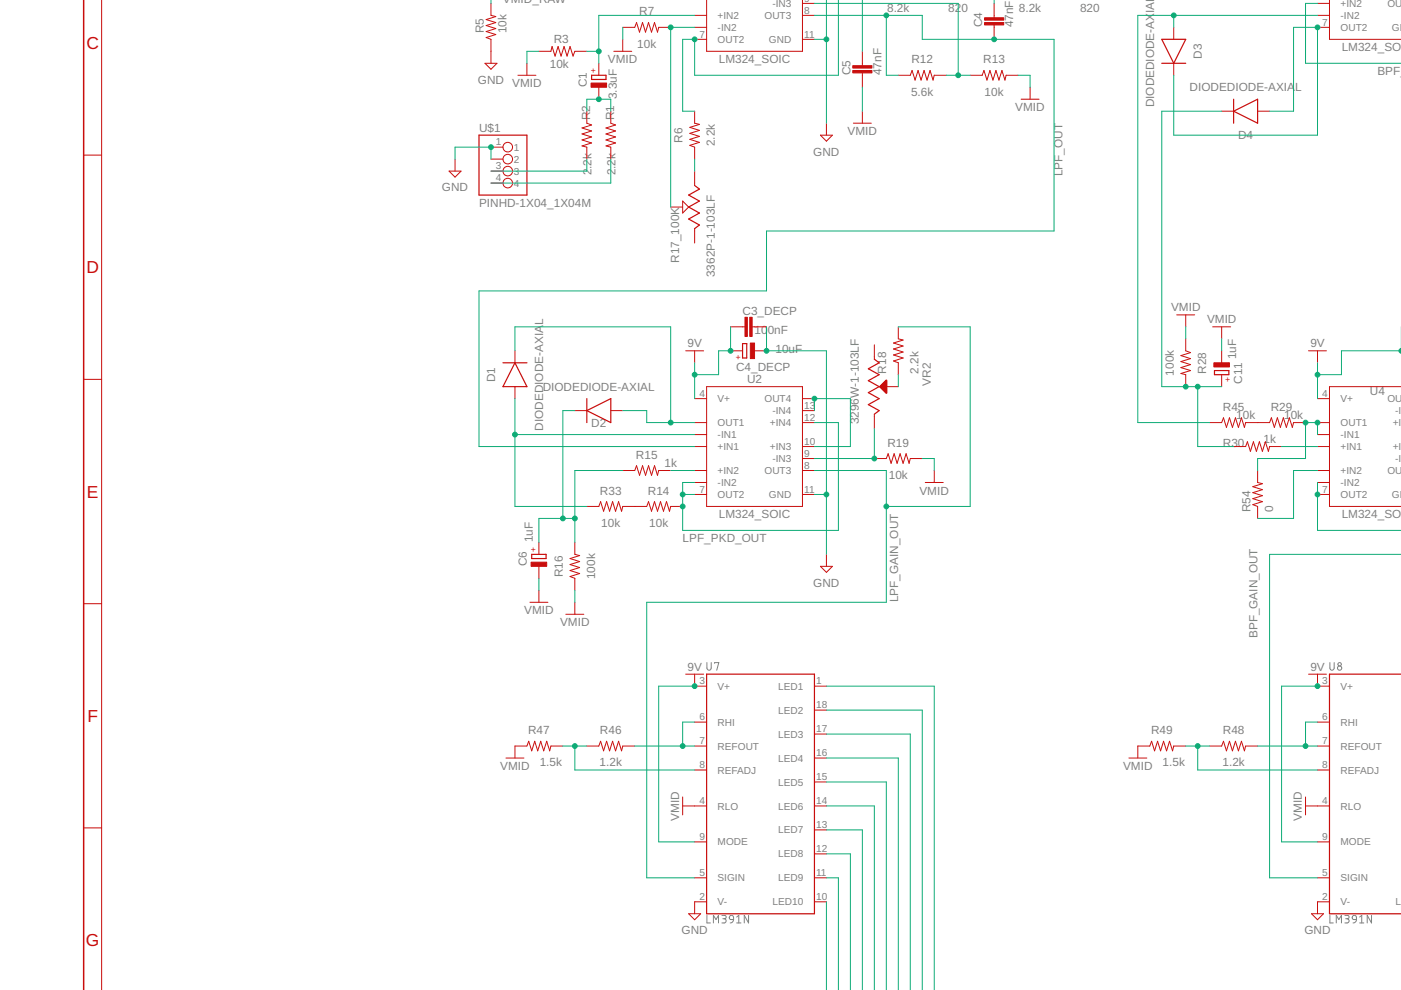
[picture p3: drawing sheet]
<svg xmlns="http://www.w3.org/2000/svg" width="297mm" height="210mm" viewBox="0 0 297 210" stroke-linecap="round" stroke-linejoin="round" font-family="sans-serif">
<g fill="none" stroke="#808080" stroke-width=".21">
<path d="M149.9 140.5v1.1a.46 .46 0 0 0 .4 .5 .46 .46 0 0 0 .5-.5v-1.1M151.5 140.7v-.2h.9l-.4 1.6M282 140.5v1.1a.46 .46 0 0 0 .4 .5 .46 .46 0 0 0 .5-.5v-1.1M149.9 194.1v1.6h.7M151.3 195.7v-1.6l.5 .9 .5-.9v1.6M153.1 194.1h.5a.36 .36 0 0 1 .4 .3 .36 .36 0 0 1-.4 .4h-.4M153.5 194.8a.44 .44 0 0 1 .5 .4 .44 .44 0 0 1-.5 .5h-.4M154.8 194.2l.3-.1 .3 .1 .1 .8-.8-.1-.1-.4zM155.5 195l-.3 .6-.4 .1M156.2 195.7h.9M156.2 194.4l.4-.3v1.6M158.7 194.1v1.6l-.9-1.6v1.6"/>
<path d="M282 194.1v1.6h.7M283.3 195.7v-1.6l.6 .9 .5-.9v1.6M285.1 194.1h.6a.36 .36 0 0 1 .3 .3 .36 .36 0 0 1-.3 .4h-.4M285.6 194.8a.44 .44 0 0 1 .4 .4 .44 .44 0 0 1-.4 .5h-.5M286.8 194.2l.3-.1 .4 .1 .1 .8-.8-.1-.1-.4zM287.6 195l-.3 .6-.4 .1M288.3 195.7h.9M288.3 194.4l.4-.3v1.6M290.8 194.1v1.6l-.9-1.6v1.6"/>
<circle cx="284" cy="140.8" r=".37"/>
<circle cx="284" cy="141.7" r=".45"/>
</g>
<g fill="none" stroke="#c90d0c" stroke-width=".21">
<path d="M21.5 0v209.9M170.1 -.1v11h-20.3v-11M281.9 -.1v8.4h15.2M102.8 13.4h2.6l-1.3 1.3zM104.1 .7v2.6l1 .2-2 .6 2 .7-2 .6 2 .7-2 .6 2 .6-2 .7 1 .3v5.1M109.8 16h3.8M111.7 13.4v2.6M114.3 10.9h2.5l.3-1 .6 2 .6-2 .7 2 .6-2 .6 2 .7-2 .6 2 .4-1h2.5M127 13.4v2.6M127 18.5v2.5M130.1 10.9h3.8M132 5.8h2.6l.4-1 .6 2 .6-2 .7 2 .6-2 .6 2 .7-2 .6 2 .3-1h2.5"/>
<path d="M132 8.3v2.6M147.3 5.8h2.5M147.3 8.3h2.5M147.3 3.3h2.5M170.1 .7h2.6M170.1 8.3h2.6M170.1 3.3h2.6M182.8 10.9v3M182.8 15.5v3M190.5 16h2.5l.4-1.1 .6 2.1 .6-2.1 .7 2.1 .6-2.1 .7 2.1 .6-2.1 .6 2.1 .3-1h2.5M205.7 16h2.5l.4-1.1 .7 2.1 .6-2.1 .6 2.1 .7-2.1 .6 2.1 .6-2.1 .7 2.1 .2-1h2.6M210.8 .7v3.1"/>
<path d="M210.8 5.3v3M218.4 18.5v2.5M248.9 5.8v2.5M248.9 13.4v2.6M279.3 .7h2.6M279.3 5.8h2.6M279.3 3.3h2.6M17.7 32.9h3.8M95.2 36.3h2.5l-1.2 1.2zM96.5 33.7v2.6M104.1 31.2h2.5M104.1 33.7h2.5"/>
<path d="M104.1 36.3h2.5M104.1 38.8h2.5M124.4 23.6v2.5l1 .4-2 .6 2 .7-2 .6 2 .6-2 .7 2 .6-2 .6 1 .3v2.5M129.5 23.6v2.5l1 .4-2 .6 2 .7-2 .6 2 .6-2 .7 2 .6-2 .6 1 .3v2.5M147.3 23.6v2.5l1 .3-2 .6 2 .6-2 .7 2 .6-2 .6 2 .7-2 .6 1 .4v2.5M147.3 36.3v3M173.9 28.7h2.6l-1.3 1.2zM175.2 26.1v2.6M180.9 26.1h3.8M182.8 23.6v2.5M216.5 21h3.8M259 23.6h2.6"/>
<path d="M266.6 23.6h2.6M142.2 43.9h2.5M144.7 42.6l1.3 1.3-1.3 1.3zM147.3 48.5v3M109.2 74.4v2.5M145.4 74.4h3.8M147.3 74.4v2.5M154.9 74.4h2.5M154.9 69.3h3M159.5 69.3h3M160 74.4h2.5M185.4 73.1v3.1"/>
<path d="M190.5 69.3v2.5l1 .3-2.1 .6 2.1 .7-2.1 .6 2.1 .6-2.1 .7 2.1 .6-2.1 .6 1.1 .4v2.5M249.5 66.8h3.8M251.4 71.8v2.6l1 .4-2 .6 2 .6-2 .7 2 .6-2 .6 2 .7-2 .6 1 .2v2.6M251.4 66.8v2.5M257.1 69.3h3.8M259 69.3v2.5M259 74.4v2.5M259 79.4v2.6M277.4 74.4h3.8M279.3 74.4v2.5M17.7 80.4h3.8M109.2 82v2.5"/>
<path d="M121.9 87.1h2.5M129.5 87.1h2.5M132 99.8h2.6l.4-1.1 .6 2.1 .6-2.1 .7 2.1 .6-2.1 .6 2.1 .7-2.1 .6 2.1 .3-1h2.5M147.3 89.6h2.5M147.3 92.1h2.5M147.3 84.5h2.5M147.3 94.7h2.5M147.3 99.8h2.5M149.8 82h20.3v25.4h-20.3zM170.1 97.2h2.6M170.1 89.6h2.6M170.1 84.5h2.6"/>
<path d="M170.1 94.7h2.6M170.1 87.1h2.6M170.1 99.8h2.6M185.4 97.2h2.5l.4-1 .6 2 .7-2 .6 2 .6-2 .7 2 .6-2 .6 2 .3-1h2.5M185.4 87.8v3.1M187.9 82h2.6M198.1 99.8v2.5M256.5 89.6h2.5l.4-1 .6 2 .7-2 .6 2 .6-2 .7 2 .6-2 .6 2 .3-1h5.1l.4-1 .6 2 .6-2 .7 2 .6-2 .6 2 .7-2 .6 2 .3-1h2.5M261.6 94.7h2.5l.4-1 .6 2 .6-2 .7 2 .6-2 .7 2 .6-2 .6 2 .3-1h2.5M266.6 99.8v2.5l1.1 .3-2.1 .6 2.1 .6-2.1 .7 2.1 .6-2.1 .6 2.1 .7-2.1 .6 1 .4v2.5M279.3 89.6h2.6M279.3 92.1h2.6"/>
<path d="M279.3 84.5h2.6M279.3 94.7h2.6M279.3 99.8h2.6M297.1 82h-15.2v25.4h15.2M114.3 115v2.5M121.9 115v2.5l1 .3-2 .6 2 .7-2 .6 2 .6-2 .7 2 .6-2 .6 1 .4v2.6M124.4 107.4h2.6l.3-1 .7 2 .6-2 .6 2 .7-2 .6 2 .6-2 .7 2 .2-1h5.1l.4-1 .6 2 .7-2 .6 2 .6-2 .7 2 .6-2 .6 2 .3-1h2.5M147.3 102.3h2.5M147.3 104.8h2.5M170.1 104.8h2.6M175.2 117.5v2.6M196.2 102.3h3.8"/>
<path d="M279.3 102.3h2.6M279.3 104.8h2.6M17.7 128h3.8M112.4 127.7h3.8M114.3 120.1v2.5M114.3 125.2v2.5M120 130.2h3.8M121.9 127.7v2.5M173.9 120.1h2.6l-1.3 1.2zM119.3 158.2h-2.5l-.3 1-.6-2-.6 2-.7-2-.6 2-.6-2-.7 2-.6-2-.4 1h-2.5v2.5M124.4 158.2h2.6l.3-1 .7 2 .6-2 .6 2 .7-2 .6 2 .6-2 .7 2 .2-1h2.6M145.4 142.9h3.8"/>
<path d="M147.3 142.9v2.6h2.5M147.3 158.2h2.5M147.3 153.1h2.5M172.7 145.5h2.5M172.7 150.6h2.5M172.7 155.6h2.5M251.4 158.2h-2.5l-.3 1-.6-2-.7 2-.6-2-.6 2-.7-2-.6 2-.6-2-.4 1h-2.6v2.5M256.5 158.2h2.5l.4-1 .6 2 .7-2 .6 2 .6-2 .7 2 .6-2 .6 2 .3-1h2.5M277.4 142.9h3.8M279.3 142.9v2.6h2.6M279.3 158.2h2.6M279.3 153.1h2.6"/>
<path d="M17.7 175.5h3.8M107.3 160.7h3.8M144.7 170.9h5.1M144.7 169v3.8M147.3 178.5h2.5M147.3 163.3h2.5M172.7 160.7h2.5M172.7 165.8h2.5M172.7 170.9h2.5M172.7 176h2.5M239.3 160.7h3.8M276.8 170.9h5.1"/>
<path d="M276.8 169v3.8M279.3 178.5h2.6M279.3 163.3h2.6M146 193.7h2.5l-1.2 1.3zM147.3 186.1h2.5M149.8 191.2h-2.5v2.5M172.7 181h2.5M172.7 186.1h2.5M172.7 191.2h2.5M278.1 193.7h2.5l-1.3 1.3zM279.3 186.1h2.6M281.9 191.2h-2.6v2.5"/>
<circle cx="107.7" cy="36.3" r="1.02"/>
<circle cx="107.7" cy="31.2" r="1.02"/>
<circle cx="107.7" cy="33.7" r="1.02"/>
<circle cx="107.7" cy="38.8" r="1.02"/>
</g>
<g fill="none" stroke="#c90d0c" stroke-width=".25">
<path d="M125.4 16h3.1v.8h-3.1zM246.3 8.3h5.1l-2.5 5.1zM246.3 13.4h5.1M101.6 28.7h10.1v12.7h-10.1zM147.3 39.3l1 .8-2.3 1.3 2.3 1.2-2.3 1.3 2.3 1.3-2.3 1.2 2.3 1.3-1 .8M261.6 23.6l5-2.6v5.1zM261.6 21v5.1M106.6 76.9h5.1M109.2 76.9l2.5 5.1h-5.1zM157.4 72.9h.9v3h-.9zM185.4 76.2l1 .7-2.3 1.3 2.3 1.2-2.3 1.3 2.3 1.3-2.3 1.2 2.3 1.3-2.3 1.3 2.3 1.3-1 .7M257.5 78.6h3v.8h-3z"/>
<path d="M124.4 87.1l5.1-2.6v5.1zM124.4 84.5v5.1M186.6 82l1.3-1.3v2.5zM112.7 117.5h3.1v.9h-3.1zM149.8 142.9h22.9v50.8h-22.9zM297.1 142.9h-15.2v50.8h15.2"/>
</g>
<g fill="#c90d0c" stroke="#c90d0c" stroke-width=".21">
<path d="M125.3 17.6h3.3v.9h-3.3z"/>
<path d="M208.7 4.8h4.1v.5h-4.1z"/>
<path d="M208.7 3.8h4.1v.5h-4.1z"/>
<path d="M180.8 14.9h4.1v.6h-4.1z"/>
<path d="M180.8 13.9h4.1v.5h-4.1z"/>
<path d="M157.9 67.3h.6v4h-.6z"/>
<path d="M159 67.3h.5v4h-.5z"/>
<path d="M159.1 72.7h.9v3.3h-.9z"/>
<path d="M112.6 119.2h3.3v.9h-3.3z"/>
<path d="M257.4 76.9h3.3v.9h-3.3z"/>
</g>
<path d="M186.5 82l1.4-1.4h.1v2.7l-.1 .1z" fill-rule="evenodd" fill="#c90d0c" stroke="#c90d0c" stroke-width=".21"/>
<path d="M17.7 0v209.9" fill="none" stroke="#c90d0c" stroke-width=".32"/>
<g fill="none" stroke="#0dab76" stroke-width=".21">
<path d="M104.1 -.1v.8M175.2 -.1v26.2M177.8 -.1v16.1h-30.5v-7.7h-2.6v15.3h2.6M182.8 -.1v11M210.8 -.1v.8M114.3 10.9h-2.6v2.5M124.4 10.9h2.6M132 5.8v2.5M147.3 3.3h-20.3v10.1M147.3 5.8h-5.1v38.1M172.7 8.3h2.5M172.7 3.3h22.8v5h28v40.7h-61v12.7h-60.9v33h45.7"/>
<path d="M172.7 .7h30.5v15.3M182.8 18.5v5.1M187.9 3.3v12.7h2.6M200.6 16h5.1M215.9 16h2.5v2.5M248.9 16v12.7h30.4v-22.9h-5v17.8h-5.1M248.9 3.3v2.5M279.3 3.3h-38.1v86.3h15.3M279.3 .7h-2.5v12.7h20.3M96.5 33.7v-2.5h7.6v2.5M124.4 23.6v-2.6h5.1v2.6M124.4 33.7v2.6h-20.3"/>
<path d="M129.5 33.7v5.1h-25.4M147.3 33.7v2.6M259 23.6h-12.7v58.4h12.7M109.2 74.4v-5.1h33v20.3M147.3 76.9v7.6M154.9 69.3v5.1h-2.5v5h-5.1M162.5 69.3v5.1h12.7v43.1M190.5 69.3h15.2v38.1h-17.8M190.5 79.4v2.6M251.4 69.3v2.5M259 71.8v2.6M279.3 76.9v7.6"/>
<path d="M297.1 74.4h-12.7v5h-5.1M109.2 84.5v22.9h15.2M109.2 92.1h38.1M121.9 87.1h-2.6v22.8M132 99.8h-10.1v15.2M132 87.1h5.1v2.5h10.2M142.2 99.8h5.1M172.7 89.6h5.1v22.9h-33.1v-10.2h2.6M172.7 99.8h15.2v27.9h-50.8v58.4h10.2M172.7 87.1v-2.6h7.6v10.2h-7.6M185.4 90.9v6.3h-12.7M195.5 97.2h2.6v2.6"/>
<path d="M253.9 82v12.7h7.7M271.7 94.7h7.6M279.3 92.1v-2.5h-2.5v7.6h-10.2v2.6M279.3 99.8h-5v10.1h-7.7M121.9 109.9h-7.6v5.1M144.7 104.8h2.6M172.7 104.8h2.5M279.3 102.3v10.2h17.8M297.1 117.5h-27.9v68.6h10.1M114.3 122.6v2.6M121.9 125.2v2.5M119.3 158.2h5.1"/>
<path d="M121.9 158.2v5.1h25.4M134.6 158.2h12.7M147.3 145.5h-7.6v33h7.6M147.3 153.1h-2.6v5.1M175.2 145.5h22.9v64.4M175.2 150.6h20.3v59.3M175.2 155.6h17.8v54.3M251.4 158.2h5.1M253.9 158.2v5.1h25.4M266.6 158.2h12.7M279.3 145.5h-7.6v33h7.6M279.3 153.1h-2.5v5.1"/>
<path d="M175.2 176h7.6v33.9M175.2 165.8h12.7v44.1M175.2 170.9h10.2v39M175.2 160.7h15.3v49.2M175.2 191.2v18.7M175.2 186.1h2.6v23.8M175.2 181h5.1v28.9"/>
</g>
<g fill="#0dab76" stroke="#0dab76" stroke-width=".21">
<path d="M296.9 73.9h.2v1a.51 .51 0 0 1-.5-.4 .51 .51 0 0 1 .3-.6z" fill-rule="evenodd"/>
<circle cx="175.2" cy="8.3" r=".51"/>
<circle cx="175.2" cy="104.8" r=".51"/>
<circle cx="162.5" cy="74.4" r=".51"/>
<circle cx="104.1" cy="31.2" r=".51"/>
<circle cx="127" cy="21" r=".51"/>
<circle cx="147.3" cy="79.4" r=".51"/>
<circle cx="154.9" cy="74.4" r=".51"/>
<circle cx="279.3" cy="79.4" r=".51"/>
<circle cx="279.3" cy="145.5" r=".51"/>
<circle cx="147.3" cy="145.5" r=".51"/>
<circle cx="127" cy="10.9" r=".51"/>
<circle cx="142.2" cy="5.8" r=".51"/>
<circle cx="147.3" cy="8.3" r=".51"/>
<circle cx="210.8" cy="8.3" r=".51"/>
<circle cx="187.9" cy="3.3" r=".51"/>
<circle cx="203.2" cy="16" r=".51"/>
<circle cx="142.2" cy="89.6" r=".51"/>
<circle cx="109.2" cy="92.1" r=".51"/>
<circle cx="119.3" cy="109.9" r=".51"/>
<circle cx="121.9" cy="109.9" r=".51"/>
<circle cx="187.9" cy="107.4" r=".51"/>
<circle cx="248.9" cy="3.3" r=".51"/>
<circle cx="279.3" cy="5.8" r=".51"/>
<circle cx="251.4" cy="82" r=".51"/>
<circle cx="253.9" cy="82" r=".51"/>
<circle cx="279.3" cy="89.6" r=".51"/>
<circle cx="276.8" cy="89.6" r=".51"/>
<circle cx="279.3" cy="104.8" r=".51"/>
<circle cx="144.7" cy="158.2" r=".51"/>
<circle cx="121.9" cy="158.2" r=".51"/>
<circle cx="276.8" cy="158.2" r=".51"/>
<circle cx="253.9" cy="158.2" r=".51"/>
<circle cx="144.7" cy="107.4" r=".51"/>
<circle cx="144.7" cy="104.8" r=".51"/>
<circle cx="172.7" cy="84.5" r=".51"/>
<circle cx="185.4" cy="97.2" r=".51"/>
</g>
<g font-size="3.7" fill="#c90d0c">
<text x="18.3" y="10.4">C</text>
<text x="18.3" y="58">D</text>
<text x="18.4" y="105.5">E</text>
<text x="18.5" y="153.1">F</text>
<text x="18.2" y="200.6">G</text>
</g>
<g font-size="2.5" fill="#808080">
<text x="106.6" y=".7">VMID_RAW</text>
<text x="135.5" y="3.3">R7</text>
<text x="188.1" y="2.5">8.2k</text>
<text x="201.1" y="2.5">82</text>
<text x="203.8" y="2.5">0</text>
<text x="208.2" y="5.8" transform="rotate(-90 208.2 5.8)">C4</text>
<text x="214.8" y="5.8" transform="rotate(-90 214.8 5.8)">47nF</text>
<text x="216" y="2.5">8.2k</text>
<text x="229" y="2.5">820</text>
<text x="244.7" y="2.8" transform="rotate(-90 244.7 2.8)">IAL</text>
<text x="102.6" y="7.1" transform="rotate(-90 102.6 7.1)">R5</text>
<text x="107.4" y="7.1" transform="rotate(-90 107.4 7.1)">10k</text>
<text x="117.4" y="9.1">R3</text>
<text x="135.1" y="10.1">10k</text>
<text x="284.5" y="10.9">LM324_SOIC</text>
<text x="101.3" y="17.7">GND</text>
<text x="116.6" y="14.4">10k</text>
<text x="128.9" y="13.4">VMID</text>
<text x="152.4" y="13.4">LM324_SOIC</text>
<text x="180.3" y="16" transform="rotate(-90 180.3 16)">C5</text>
<text x="186.9" y="16" transform="rotate(-90 186.9 16)">47nF</text>
<text x="193.2" y="13.4">R12</text>
<text x="208.5" y="13.4">R13</text>
<text x="254.8" y="12.5" transform="rotate(-90 254.8 12.5)">D3</text>
<text x="292" y="16">BPF_</text>
<text x="108.6" y="18.5">VMID</text>
<text x="124.4" y="18.5" transform="rotate(-90 124.4 18.5)">C1</text>
<text x="130.8" y="21" transform="rotate(-90 130.8 21)">3.3uF</text>
<text x="193.2" y="20.3">5.6k</text>
<text x="208.8" y="20.3">10k</text>
<text x="215.3" y="23.6">VMID</text>
<text x="244.7" y="22.8" transform="rotate(-90 244.7 22.8)">DIODEDIODE-AX</text>
<text x="252.2" y="19.4">DIODEDIODE-AXIA</text>
<text x="274.6" y="19.4">L</text>
<text x="101.6" y="27.9">U$1</text>
<text x="125.2" y="25.5" transform="rotate(-90 125.2 25.5)">R2</text>
<text x="130.2" y="25.5" transform="rotate(-90 130.2 25.5)">R1</text>
<text x="179.7" y="28.7">VMID</text>
<text x="262.5" y="29.5">D4</text>
<text x="144.7" y="30.2" transform="rotate(-90 144.7 30.2)">R6</text>
<text x="151.6" y="31" transform="rotate(-90 151.6 31)">2.2k</text>
<text x="172.4" y="33">GND</text>
<text x="93.7" y="40.6">GND</text>
<text x="125.4" y="37.2" transform="rotate(-90 125.4 37.2)">2.2k</text>
<text x="130.5" y="37.2" transform="rotate(-90 130.5 37.2)">2.2k</text>
<text x="225.2" y="37.4" transform="rotate(-90 225.2 37.4)">LPF_OUT</text>
<text x="101.6" y="43.9">PINHD-1X04_1X04M</text>
<text x="144" y="55.7" transform="rotate(-90 144 55.7)">R17_100K</text>
<text x="151.6" y="58.8" transform="rotate(-90 151.6 58.8)">3362P-1-103LF</text>
<text x="248.3" y="66">VMID</text>
<text x="115.1" y="69" transform="rotate(-90 115.1 69)">L</text>
<text x="157.4" y="66.8">C3_DECP</text>
<text x="160" y="70.8">10</text>
<text x="162.8" y="70.8">0nF</text>
<text x="255.9" y="68.5">VMID</text>
<text x="145.8" y="73.6">9V</text>
<text x="164.4" y="74.9">10uF</text>
<text x="262.1" y="76.1" transform="rotate(-90 262.1 76.1)">1uF</text>
<text x="277.8" y="73.6">9V</text>
<text x="105" y="81" transform="rotate(-90 105 81)">D1</text>
<text x="115.1" y="82.9">DIODEDIODE-AXIAL</text>
<text x="156.1" y="78.7">C4_DECP</text>
<text x="158.4" y="81.2">U2</text>
<text x="187.9" y="79.2" transform="rotate(-90 187.9 79.2)">R18</text>
<text x="194.8" y="79.3" transform="rotate(-90 194.8 79.3)">2.2k</text>
<text x="197.3" y="81.8" transform="rotate(-90 197.3 81.8)">VR2</text>
<text x="248.9" y="79.6" transform="rotate(-90 248.9 79.6)">100k</text>
<text x="255.7" y="79.2" transform="rotate(-90 255.7 79.2)">R28</text>
<text x="263.3" y="81.3" transform="rotate(-90 263.3 81.3)">C11</text>
<text x="290.5" y="83.8">U4</text>
<text x="182.1" y="90" transform="rotate(-90 182.1 90)">3296W-1-103LF</text>
<text x="259.3" y="87.1">R45</text>
<text x="262.1" y="88.8">10k</text>
<text x="269.4" y="87.1">R29</text>
<text x="272.3" y="88.8">10k</text>
<text x="115.1" y="91.3" transform="rotate(-90 115.1 91.3)">DIODEDIODE-AXIA</text>
<text x="125.3" y="90.5">D2</text>
<text x="188.2" y="94.7">R19</text>
<text x="259.3" y="94.7">R30</text>
<text x="267.9" y="93.9">1k</text>
<text x="134.8" y="97.2">R15</text>
<text x="140.9" y="99">1k</text>
<text x="188.4" y="101.5">10k</text>
<text x="127.2" y="104.8">R33</text>
<text x="137.4" y="104.8">R14</text>
<text x="194.9" y="104.8">VMID</text>
<text x="127.5" y="111.7">10k</text>
<text x="137.6" y="111.7">10k</text>
<text x="152.4" y="109.9">LM324_SOIC</text>
<text x="265.1" y="108.7" transform="rotate(-90 265.1 108.7)">R54</text>
<text x="269.9" y="108.7" transform="rotate(-90 269.9 108.7)">0</text>
<text x="284.5" y="109.9">LM324_SOIC</text>
<text x="113" y="115" transform="rotate(-90 113 115)">1uF</text>
<text x="144.7" y="115">LPF_PKD_OUT</text>
<text x="111.7" y="120.1" transform="rotate(-90 111.7 120.1)">C6</text>
<text x="119.3" y="122.4" transform="rotate(-90 119.3 122.4)">R16</text>
<text x="126.2" y="122.8" transform="rotate(-90 126.2 122.8)">100k</text>
<text x="172.4" y="124.4">GND</text>
<text x="111.1" y="130.2">VMID</text>
<text x="190.5" y="127.7" transform="rotate(-90 190.5 127.7)">LPF_GAIN_OUT</text>
<text x="118.7" y="132.8">VMID</text>
<text x="266.6" y="135.3" transform="rotate(-90 266.6 135.3)">BPF_GAIN_OUT</text>
<text x="145.8" y="142.2">9V</text>
<text x="277.8" y="142.2">9V</text>
<text x="112" y="155.6">R47</text>
<text x="127.2" y="155.6">R46</text>
<text x="244" y="155.6">R49</text>
<text x="259.3" y="155.6">R48</text>
<text x="106" y="163.3">VMID</text>
<text x="114.4" y="162.5">1.5k</text>
<text x="127.1" y="162.5">1.2k</text>
<text x="238.1" y="163.3">VMID</text>
<text x="246.5" y="162.5">1.5k</text>
<text x="259.2" y="162.5">1.2k</text>
<text x="144" y="174" transform="rotate(-90 144 174)">VMID</text>
<text x="276" y="174" transform="rotate(-90 276 174)">VMID</text>
<text x="144.5" y="198.1">GND</text>
<text x="276.6" y="198.1">GND</text>
</g>
<g font-size="2.1" fill="#808080">
<text x="152.2" y="4">+IN2</text>
<text x="162.1" y="4">OUT3</text>
<text x="163.8" y="1.5">-IN3</text>
<text x="170.5" y=".4">9</text>
<text x="170.5" y="2.9">8</text>
<text x="280.3" y="5.4">7</text>
<text x="284.2" y="4">-IN2</text>
<text x="284.2" y="1.5">+IN2</text>
<text x="294.1" y="1.5">OUT</text>
<text x="148.3" y="8">7</text>
<text x="152.2" y="6.6">-IN2</text>
<text x="152.2" y="9.1">OUT2</text>
<text x="163" y="9.1">GND</text>
<text x="170.5" y="8">11</text>
<text x="284.2" y="6.6">OUT2</text>
<text x="295.1" y="6.6">GN</text>
<text x="105.1" y="30.8">1</text>
<text x="105.1" y="35.9">3</text>
<text x="109" y="32">1</text>
<text x="109" y="34.5">2</text>
<text x="105.1" y="38.5">4</text>
<text x="109" y="37">3</text>
<text x="109" y="39.6">4</text>
<text x="148.3" y="84.2">4</text>
<text x="152.2" y="85.3">V+</text>
<text x="162.1" y="85.3">OUT4</text>
<text x="163.8" y="87.8">-IN4</text>
<text x="170.5" y="86.7">13</text>
<text x="170.5" y="89.3">12</text>
<text x="280.3" y="84.2">4</text>
<text x="284.2" y="85.3">V+</text>
<text x="294.1" y="85.3">OUT</text>
<text x="295.8" y="87.8">-IN</text>
<text x="152.2" y="90.4">OUT1</text>
<text x="152.2" y="92.9">-IN1</text>
<text x="152.2" y="95.4">+IN1</text>
<text x="163.2" y="95.4">+IN3</text>
<text x="163.2" y="90.4">+IN4</text>
<text x="170.5" y="94.3">10</text>
<text x="284.2" y="90.4">OUT1</text>
<text x="284.2" y="92.9">-IN1</text>
<text x="284.2" y="95.4">+IN1</text>
<text x="295.3" y="95.4">+IN</text>
<text x="295.3" y="90.4">+IN</text>
<text x="152.2" y="100.5">+IN2</text>
<text x="162.1" y="100.5">OUT3</text>
<text x="163.8" y="98">-IN3</text>
<text x="170.5" y="96.9">9</text>
<text x="170.5" y="99.4">8</text>
<text x="284.2" y="100.5">+IN2</text>
<text x="294.1" y="100.5">OUT</text>
<text x="295.8" y="98">-IN</text>
<text x="148.3" y="104.5">7</text>
<text x="152.2" y="103.1">-IN2</text>
<text x="152.2" y="105.6">OUT2</text>
<text x="163" y="105.6">GND</text>
<text x="170.5" y="104.5">11</text>
<text x="280.3" y="104.5">7</text>
<text x="284.2" y="103.1">-IN2</text>
<text x="284.2" y="105.6">OUT2</text>
<text x="295.1" y="105.6">GN</text>
<text x="148.3" y="145.1">3</text>
<text x="152.2" y="146.2">V+</text>
<text x="165" y="146.2">LED1</text>
<text x="173" y="145.1">1</text>
<text x="280.3" y="145.1">3</text>
<text x="284.2" y="146.2">V+</text>
<text x="148.3" y="152.7">6</text>
<text x="152.2" y="153.9">RHI</text>
<text x="165" y="151.3">LED2</text>
<text x="173" y="150.2">18</text>
<text x="173" y="155.3">17</text>
<text x="280.3" y="152.7">6</text>
<text x="284.2" y="153.9">RHI</text>
<text x="148.3" y="157.8">7</text>
<text x="152.2" y="158.9">REFOUT</text>
<text x="165" y="156.4">LED3</text>
<text x="165" y="161.5">LED4</text>
<text x="173" y="160.4">16</text>
<text x="280.3" y="157.8">7</text>
<text x="284.2" y="158.9">REFOUT</text>
<text x="148.3" y="162.9">8</text>
<text x="152.2" y="164">REFADJ</text>
<text x="165" y="166.6">LED5</text>
<text x="173" y="165.4">15</text>
<text x="280.3" y="162.9">8</text>
<text x="284.2" y="164">REFADJ</text>
<text x="148.3" y="170.5">4</text>
<text x="152.2" y="171.6">RLO</text>
<text x="165" y="171.6">LED6</text>
<text x="173" y="170.5">14</text>
<text x="280.3" y="170.5">4</text>
<text x="284.2" y="171.6">RLO</text>
<text x="148.3" y="178.1">9</text>
<text x="152.2" y="179.3">MODE</text>
<text x="165" y="176.7">LED7</text>
<text x="173" y="175.6">13</text>
<text x="280.3" y="178.1">9</text>
<text x="284.2" y="179.3">MODE</text>
<text x="148.3" y="185.8">5</text>
<text x="165" y="181.8">LED8</text>
<text x="173" y="180.7">12</text>
<text x="173" y="185.8">11</text>
<text x="280.3" y="185.8">5</text>
<text x="148.3" y="190.8">2</text>
<text x="152.2" y="186.9">SIGIN</text>
<text x="152.2" y="192">V-</text>
<text x="163.8" y="192">LED10</text>
<text x="165" y="186.9">LED9</text>
<text x="173" y="190.8">10</text>
<text x="280.3" y="190.8">2</text>
<text x="284.2" y="186.9">SIGIN</text>
<text x="284.2" y="192">V-</text>
<text x="295.9" y="192">LE</text>
</g>
<g font-size="1.8" fill="#c90d0c">
<text x="126.4" y="15.5" transform="rotate(-90 126.4 15.5)">+</text>
<text x="156" y="76.2">+</text>
<text x="260.9" y="80.9" transform="rotate(-90 260.9 80.9)">+</text>
<text x="113.7" y="117.1" transform="rotate(-90 113.7 117.1)">+</text>
</g>
</svg>
